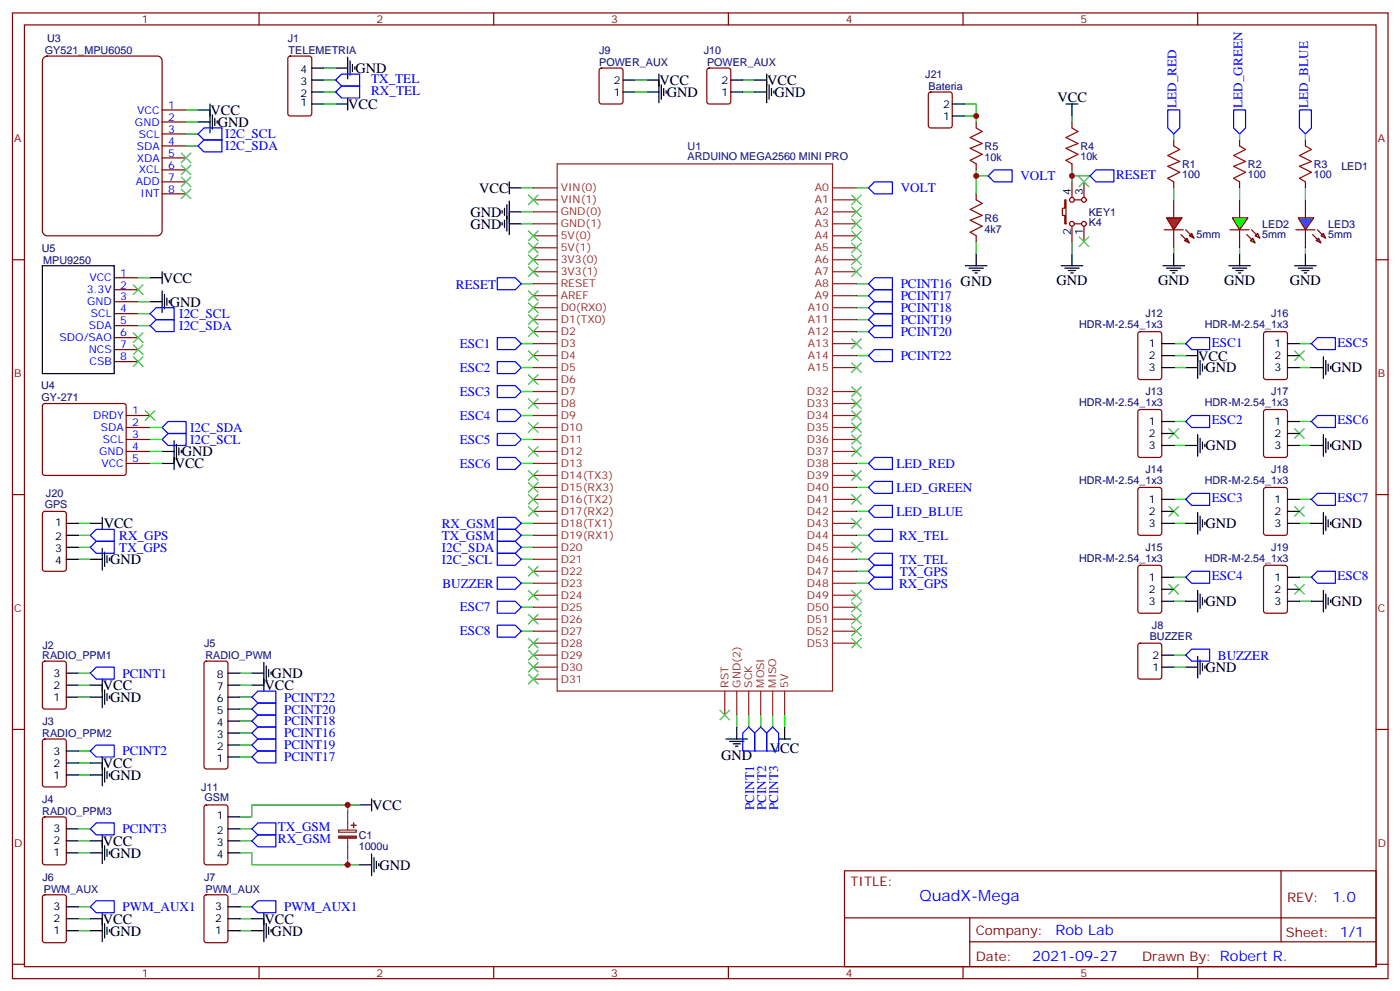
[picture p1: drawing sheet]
<svg xmlns="http://www.w3.org/2000/svg" width="413mm" height="292mm" viewBox="0 0 413 292" stroke-linecap="round" stroke-linejoin="round" font-family="sans-serif">
<g fill="none" stroke="#870000" stroke-width=".35">
<path d="M3.7 3.8h405.3v284.3h-405.3zM7.2 7.3h398.3v277.3h-398.3zM76.3 3.8v3.5M145.5 3.8v3.5M214.6 3.8v3.5M283.8 3.8v3.5M352.9 3.8v3.5M345.9 41.2v1.8M345.9 53.6v1.7M365.3 41.2v1.8M365.3 53.6v1.7M384.7 41.2v1.8"/>
<path d="M384.7 53.6v1.7M3.7 76.5h3.5M405.5 76.5h3.5M3.7 145.6h3.5M405.5 145.6h3.5M3.7 214.8h3.5M405.5 214.8h3.5M248.8 256.4h156.7v28.2h-156.7zM377.5 256.4v20.9M248.9 270.2h156.5M285.8 277.3h119.6M285.8 270.2v14.2"/>
<path d="M3.7 283.9h3.5M76.3 284.6v3.5M145.5 284.6v3.5M214.6 284.6v3.5M283.8 284.6v3.5M352.9 284.6v3.5M405.5 283.9h3.5"/>
</g>
<g fill="none" stroke="#8c2424" stroke-width=".35">
<path d="M157.1 58.8h7.1M157.1 55.3h7.1M164.2 48.3h81.1v155.2h-81.1zM245.3 58.8h7.1M245.3 55.3h7.1M157.1 65.9h7.1M157.1 69.4h7.1M157.1 62.4h7.1M157.1 76.5h7.1M157.1 73h7.1M245.3 65.9h7.1M245.3 69.4h7.1"/>
<path d="M245.3 62.4h7.1M245.3 76.5h7.1M245.3 73h7.1M157.1 94.1h7.1M157.1 90.6h7.1M157.1 97.6h7.1M157.1 80h7.1M157.1 83.5h7.1M157.1 87.1h7.1M245.3 94.1h7.1M245.3 90.6h7.1M245.3 97.6h7.1"/>
<path d="M245.3 80h7.1M245.3 83.5h7.1M245.3 87.1h7.1M157.1 111.8h7.1M157.1 104.7h7.1M157.1 101.2h7.1M157.1 108.2h7.1M157.1 118.8h7.1M157.1 115.3h7.1M245.3 104.7h7.1M245.3 101.2h7.1M245.3 108.2h7.1"/>
<path d="M245.3 118.8h7.1M245.3 115.3h7.1M157.1 122.3h7.1M157.1 125.9h7.1M157.1 132.9h7.1M157.1 129.4h7.1M157.1 136.5h7.1M157.1 140h7.1M245.3 122.3h7.1M245.3 125.9h7.1M245.3 132.9h7.1M245.3 129.4h7.1"/>
<path d="M245.3 136.5h7.1M245.3 140h7.1M157.1 154.1h7.1M157.1 157.6h7.1M157.1 147h7.1M157.1 150.6h7.1M157.1 143.5h7.1M245.3 154.1h7.1M245.3 157.6h7.1M245.3 147h7.1M245.3 150.6h7.1M245.3 143.5h7.1"/>
<path d="M157.1 175.3h7.1M157.1 168.2h7.1M157.1 164.7h7.1M157.1 161.1h7.1M157.1 171.7h7.1M157.1 178.8h7.1M245.3 175.3h7.1M245.3 168.2h7.1M245.3 164.7h7.1M245.3 161.1h7.1M245.3 171.7h7.1M245.3 178.8h7.1"/>
<path d="M157.1 185.8h7.1M157.1 182.3h7.1M157.1 189.4h7.1M157.1 196.4h7.1M157.1 192.9h7.1M157.1 200h7.1M245.3 185.8h7.1M245.3 182.3h7.1M245.3 189.4h7.1M213.6 203.5v7M217.1 203.5v7M220.6 203.5v7"/>
<path d="M224.2 203.5v7M227.7 203.5v7M231.2 203.5v7"/>
</g>
<path d="M345.9 43l1.7 1-3.5 1.8 3.5 1.8-3.5 1.4 3.5 1.7-3.5 1.8 1.8 1.1M365.3 43l1.7 1-3.5 1.8 3.5 1.8-3.5 1.4 3.5 1.7-3.5 1.8 1.8 1.1M384.7 43l1.7 1-3.5 1.8 3.5 1.8-3.5 1.4 3.5 1.7-3.5 1.8 1.8 1.1" fill="none" stroke="#a10000" stroke-width=".35"/>
<g fill="#f00" stroke="#870000" stroke-width=".35">
<path d="M343.7 64.1h4.6l-2.4 3.6z"/>
<path d="M343 67.7h5.7z"/>
</g>
<g fill="#870000" stroke="#870000" stroke-width=".35">
<path d="M349.4 67.7l1.4 1.4z"/>
<path d="M348 69.1l1.4 1.4z"/>
</g>
<g fill="#f00" stroke="#870000" stroke-width=".35">
<path d="M350.4 69.4l.8-.7 .7 1.4z"/>
<path d="M349 70.8l.7-.7 .7 1.4z"/>
</g>
<path d="M345.9 58.8v5.3M365.3 58.8v5.3M345.9 67.7v5.3M365.3 67.7v5.3" fill="none" stroke="#870000" stroke-width=".35"/>
<g fill="#0f0" stroke="#870000" stroke-width=".35">
<path d="M368.4 70.8l.7-.7 .8 1.4z"/>
<path d="M369.9 69.4l.7-.7 .7 1.4z"/>
</g>
<g fill="#870000" stroke="#870000" stroke-width=".35">
<path d="M367.4 69.1l1.4 1.4z"/>
<path d="M368.8 67.7l1.4 1.4z"/>
</g>
<path d="M362.4 67.7h5.7z" fill="#f00" stroke="#870000" stroke-width=".35"/>
<path d="M363.1 64.1h4.6l-2.4 3.6z" fill="#0f0" stroke="#870000" stroke-width=".35"/>
<path d="M345.9 55.3v3.5M365.3 55.3v3.5" fill="none" stroke="#008700" stroke-width=".35"/>
<path d="M382.6 64.1h4.5l-2.4 3.6z" fill="#09f" stroke="#870000" stroke-width=".35"/>
<path d="M381.8 67.7h5.7z" fill="#f00" stroke="#870000" stroke-width=".35"/>
<g fill="#870000" stroke="#870000" stroke-width=".35">
<path d="M388.2 67.7l1.4 1.4z"/>
<path d="M386.8 69.1l1.4 1.4z"/>
</g>
<g fill="#09f" stroke="#870000" stroke-width=".35">
<path d="M389.3 69.4l.7-.7 .7 1.4z"/>
<path d="M387.8 70.8l.7-.7 .8 1.4z"/>
</g>
<g fill="none" stroke="#870000" stroke-width=".35">
<path d="M85 16.7l.5-.2h5.7l.6 .4 .1 16.5-.5 .7h-5.9l-.6-.4-.1-16.5zM47.8 32.4h7M47.8 35.9h7M47.8 39.4h7M176.8 20.2l.4-.2h5.7l.6 .5 .1 9.4-.5 .7h-5.9l-.6-.4-.1-9.5zM208.5 20.2l.5-.2h5.6l.7 .5v9.4l-.4 .7h-5.9l-.7-.4v-9.5zM273.8 27.3l.4-.2h5.7l.6 .4 .1 9.5-.5 .6-5.9 .1-.6-.5-.1-9.4zM287.7 35.9v1.8M315.9 35.9v1.8M47.8 43h7M47.8 46.5h7M47.8 50h7"/>
<path d="M47.8 53.6h7M47.8 57.1h7M287.7 48.3v1.7M287.7 57.1v1.7M313.8 58.8h.3v7.1h-.3v-2.5h-.7v-2.1h.7zM315.9 48.3v1.7M315.9 53.6v4.5M316.6 58.8h2.1M319.4 53.6v4.5M384.7 58.8v5.3M287.7 69.4v1.8M315.9 66.6v4.6"/>
<path d="M316.6 65.9h2.1M319.4 66.6v4.6M384.7 67.7v5.3M33.7 81.8h7M33.7 85.3h7M33.7 88.8h7M33.7 92.4h7M33.7 95.9h7M33.7 99.4h7M335.5 97.9l.5-.3h5.6l.7 .5v13l-.4 .6-5.9 .1-.7-.5v-12.9zM372.6 97.9l.4-.3h5.7l.6 .5 .1 13-.5 .6-5.9 .1-.6-.5-.1-12.9zM12.7 119l.5-.2h23.3l.5 .2 .2 .5v19.8l-.3 .5-.4 .2h-23.3l-.5-.3-.2-.4v-19.8z"/>
<path d="M33.7 102.9h7M33.7 106.5h7M37.2 122.3h7M37.2 125.9h7M37.2 129.4h7M37.2 132.9h7M37.2 136.5h7M335.5 120.8l.5-.2h5.6l.7 .4v13l-.4 .6-5.9 .1-.7-.5v-12.9zM372.6 120.8l.4-.2h5.7l.6 .4 .1 13-.5 .6-5.9 .1-.6-.5-.1-12.9zM12.7 150.8l.5-.2h5.6l.7 .4v16.5l-.4 .6-5.9 .1-.7-.5v-16.4zM335.5 143.7l.5-.2h5.6l.7 .4v13l-.4 .7h-5.9l-.7-.4v-13zM372.6 143.7l.4-.2h5.7l.6 .4 .1 13-.5 .7h-5.9l-.6-.4-.1-13z"/>
<path d="M335.5 166.6l.5-.2h5.6l.7 .5v12.9l-.4 .7-5.9 .1-.7-.5v-13zM372.6 166.6l.4-.2h5.7l.6 .5 .1 12.9-.5 .7-5.9 .1-.6-.5-.1-13zM12.7 194.9l.5-.2h5.6l.7 .4v13l-.4 .6-5.9 .1-.7-.5v-12.9zM60.3 194.9l.5-.2h5.7l.5 .2 .2 .5v30.3l-.3 .5-.4 .2h-5.7l-.5-.2-.2-.5v-30.3zM335.5 189.6l.5-.2h5.6l.7 .4v9.4l-.4 .7-5.9 .1-.7-.5v-9.4zM12.7 217.8l.5-.2h5.6l.7 .4v13l-.4 .6-5.9 .1-.7-.5v-12.9zM60.3 237.2l.5-.2h5.7l.6 .4 .1 16.5-.5 .7h-5.9l-.6-.4-.1-16.5zM12.7 240.7l.5-.2h5.6l.7 .5v12.9l-.4 .7h-5.9l-.7-.4v-13zM12.7 263.7l.5-.2h5.6l.7 .4v13l-.4 .6-5.9 .1-.7-.5v-12.9zM60.3 263.7l.5-.2h5.7l.6 .4 .1 13-.5 .6-5.9 .1-.6-.5-.1-12.9z"/>
<circle cx="315.9" cy="58.8" r=".71"/>
<circle cx="319.4" cy="58.8" r=".71"/>
<circle cx="315.9" cy="65.9" r=".71"/>
<circle cx="319.4" cy="65.9" r=".71"/>
</g>
<g fill="none" stroke="#008700" stroke-width=".35">
<path d="M54.8 32.4h3.5M54.8 35.9h3.5M54.8 39.4h3.5M95.4 20h3.5M95.4 23.6h3.5M95.4 27.1h3.5M95.4 30.6h3.5M187.1 23.6h3.5M187.1 27.1h3.5M218.9 23.6h3.5M218.9 27.1h3.5M284.1 34.1h3.6v1.8"/>
<path d="M284.1 30.6h3.6v3.5M315.9 34.1v1.8M345.9 39.4v1.8M365.3 39.4v1.8M384.7 39.4v1.8M54.8 43h3.5M153.6 55.3h3.5M252.4 55.3h3.5M287.7 51.8h3.5M287.7 50v7.1M315.9 50v3.6M315.9 51.8h5.3"/>
<path d="M384.7 55.3v3.5M153.6 62.4h3.5M153.6 65.9h3.5M287.7 71.2v3.5M315.9 71.2v3.5M345.9 73v1.7M365.3 73v1.7M384.7 73v1.7M40.7 81.8h3.5M40.7 88.8h3.5M40.7 92.4h3.5M40.7 95.9h3.5"/>
<path d="M153.6 83.5h3.5M252.4 83.5h3.5M252.4 90.6h3.5M252.4 97.6h3.5M252.4 87.1h3.5M252.4 94.1h3.5M153.6 108.2h3.5M153.6 101.2h3.5M153.6 115.3h3.5M252.4 104.7h3.5M345.9 108.2h3.5M345.9 101.2h3.5"/>
<path d="M345.9 104.7h3.5M382.9 108.2h3.5M382.9 101.2h3.5M44.2 136.5h3.6M44.2 132.9h3.6M44.2 125.9h3.6M44.2 129.4h3.6M153.6 136.5h3.5M153.6 129.4h3.5M153.6 122.3h3.5M252.4 136.5h3.5M345.9 124.1h3.5"/>
<path d="M345.9 131.2h3.5M382.9 124.1h3.5M382.9 131.2h3.5M23.1 154.1h3.5M23.1 157.6h3.5M153.6 154.1h3.5M153.6 157.6h3.5M252.4 157.6h3.5M252.4 143.5h3.5M252.4 150.6h3.5M345.9 154.1h3.5M345.9 147h3.5"/>
<path d="M382.9 154.1h3.5M382.9 147h3.5M23.1 161.1h3.5M23.1 164.7h3.5M153.6 161.1h3.5M153.6 164.7h3.5M153.6 171.7h3.5M153.6 178.8h3.5M252.4 164.7h3.5M252.4 171.7h3.5M252.4 168.2h3.5M345.9 177h3.5"/>
<path d="M345.9 170h3.5M382.9 177h3.5M382.9 170h3.5M23.1 198.2h3.5M70.7 198.2h3.5M153.6 185.8h3.5M345.9 196.4h3.5M345.9 192.9h3.5M23.1 201.7h3.5M23.1 205.2h3.5M70.7 201.7h3.5M70.7 205.2h3.5"/>
<path d="M70.7 215.8h3.5M70.7 219.4h3.5M70.7 212.3h3.5M70.7 208.8h3.5M217.1 210.5v3.6M220.6 210.5v3.6M224.2 210.5v3.6M227.7 210.5v3.6M231.2 210.5v3.6M23.1 221.1h3.5M23.1 228.2h3.5M23.1 224.6h3.5"/>
<path d="M70.7 222.9h3.5M102.4 237v1.8M106 237h-31.8v3.5h-3.5M23.1 247.6h3.5M23.1 251.1h3.5M23.1 244.1h3.5M70.7 251.1h3.5v3.5h31.8M70.7 247.6h3.5M70.7 244.1h3.5M102.4 252.9v1.7M23.1 270.5h3.5M23.1 274h3.5"/>
<path d="M23.1 267h3.5M70.7 270.5h3.5M70.7 274h3.5M70.7 267h3.5"/>
</g>
<g fill="none" stroke="#000" stroke-width=".35">
<path d="M102.4 16.9v6.3M103.2 17.9v4.3M103.9 19v2.1M104.6 19.7v.7M58.3 32.4h3.6M58.3 35.9h3.6M61.9 30.6v8.5M62.6 33.8v4.2M63.3 34.9v2.1M64 35.6v.7M91.9 30.6h3.5M91.9 27.1h3.5"/>
<path d="M91.9 23.6h3.5M91.9 20h3.5M98.9 30.6h3.5M98.9 20h3.5M102.4 28.9v3.5M183.6 27.1h3.5M183.6 23.6h3.5M190.6 27.1h3.6M190.6 23.6h3.6M194.2 21.8v8.5M194.9 25v4.2M195.6 26v2.2"/>
<path d="M196.3 26.7v.7M215.3 27.1h3.6M215.3 23.6h3.6M222.4 27.1h3.5M222.4 23.6h3.5M225.9 21.8v8.5M226.6 25v4.2M227.3 26v2.2M228 26.7v.7M280.6 30.6h3.5M280.6 34.1h3.5M314.1 30.6h3.5"/>
<path d="M315.9 30.6v3.5M150.1 53.6v3.5M150.1 59.2v9.9M150.1 55.3h3.5M12.5 78.2h21.2v31.8h-21.2zM148 62v.7M148 65.5v.8M148.7 61.3v2.1M148.7 64.8v2.2M149.4 60.3v7.7M150.1 65.9h3.5M150.1 62.4h3.5"/>
<path d="M284.5 78.2h6.3M285.5 79h4.3M286.6 79.7h2.1M287.7 74.7v3.5M312.7 78.2h6.4M313.8 79h4.2M314.8 79.7h2.1M315.9 74.7v3.5M342.7 78.2h6.3M343.7 79h4.3M344.8 79.7h2.1M345.9 74.7v3.5"/>
<path d="M362.1 78.2h6.3M363.1 79h4.3M364.2 79.7h2.1M365.3 74.7v3.5M381.5 78.2h6.3M382.6 79h4.2M383.6 79.7h2.1M384.7 74.7v3.5M44.2 81.8h3.6M44.2 88.8h3.6M47.8 80v3.5M47.8 85.7v6.3"/>
<path d="M48.5 86.7v4.2M49.2 87.8v2.1M49.9 88.5v.7M287.3 80.4h.7M315.5 80.4h.7M345.5 80.4h.7M364.9 80.4h.7M384.3 80.4h.7M342.3 108.2h3.6M342.3 104.7h3.6M342.3 101.2h3.6M349.4 108.2h3.5"/>
<path d="M349.4 104.7h3.5M352.9 102.9v8.5M353.6 106.1v4.2M354.3 107.2v2.1M355 107.9v.7M379.4 108.2h3.5M379.4 104.7h3.5M379.4 101.2h3.5M386.4 108.2h3.6M390 105.1v6.3M390.7 106.1v4.2M391.4 107.2v2.1"/>
<path d="M392.1 107.9v.7M47.8 136.5h3.5M47.8 132.9h3.5M51.3 129.8v8.4M52 130.8v4.2M52.7 131.9v2.1M53.4 132.6v.7M342.3 131.2h3.6M342.3 124.1h3.6M342.3 127.6h3.6M349.4 131.2h3.5M352.9 128v6.3"/>
<path d="M353.6 129v4.3M354.3 130.1v2.1M355 130.8v.7M379.4 131.2h3.5M379.4 124.1h3.5M379.4 127.6h3.5M386.4 131.2h3.6M390 128v6.3M390.7 129v4.3M391.4 130.1v2.1M392.1 130.8v.7M19.5 154.1h3.6"/>
<path d="M19.5 157.6h3.6M26.6 154.1h3.5M30.1 152.3v3.6M342.3 154.1h3.6M342.3 147h3.6M342.3 150.6h3.6M349.4 154.1h3.5M352.9 150.9v6.4M353.6 152v4.2M354.3 153v2.2M355 153.7v.7M379.4 154.1h3.5"/>
<path d="M379.4 147h3.5M379.4 150.6h3.5M386.4 154.1h3.6M390 150.9v6.4M390.7 152v4.2M391.4 153v2.2M392.1 153.7v.7M19.5 161.1h3.6M19.5 164.7h3.6M26.6 164.7h3.5M30.1 161.5v6.4M30.8 162.6v4.2"/>
<path d="M31.5 163.6v2.1M32.2 164.3v.7M342.3 177h3.6M342.3 170h3.6M342.3 173.5h3.6M349.4 177h3.5M352.9 173.8v6.4M353.6 174.9v4.2M354.3 176v2.1M355 176.7v.7M379.4 177h3.5M379.4 170h3.5"/>
<path d="M379.4 173.5h3.5M386.4 177h3.6M390 173.8v6.4M390.7 174.9v4.2M391.4 176v2.1M392.1 176.7v.7M19.5 198.2h3.6M30.1 200v8.4M67.2 198.2h3.5M74.2 198.2h3.6M77.8 195v8.5M78.5 196.1v4.2"/>
<path d="M79.2 197.1v2.1M79.9 197.8v.7M342.3 196.4h3.6M342.3 192.9h3.6M349.4 196.4h3.5M352.9 193.3v6.3M353.6 194.3v4.2M354.3 195.4v2.1M355 196.1v.7M19.5 205.2h3.6M19.5 201.7h3.6M26.6 205.2h3.5"/>
<path d="M26.6 201.7h3.5M30.8 203.1v4.3M31.5 204.2v2.1M32.2 204.9v.7M67.2 205.2h3.5M67.2 201.7h3.5M67.2 219.4h3.5M67.2 215.8h3.5M67.2 212.3h3.5M67.2 208.8h3.5M74.2 201.7h3.6M213.9 217.6h6.4"/>
<path d="M215 218.3h4.2M216 219h2.2M216.7 219.7h.8M217.1 214.1v3.5M229.4 217.6h3.6M231.2 214.1v3.5M19.5 228.2h3.6M19.5 224.6h3.6M19.5 221.1h3.6M26.6 228.2h3.5M26.6 224.6h3.5M30.1 222.9v8.5"/>
<path d="M30.8 226.1v4.2M31.5 227.1v2.1M32.2 227.8v.7M67.2 222.9h3.5M106 237h3.5M109.5 235.2v3.6M19.5 244.1h3.6M19.5 251.1h3.6M19.5 247.6h3.6M26.6 251.1h3.5M26.6 247.6h3.5M30.1 245.8v8.5"/>
<path d="M30.8 249v4.2M31.5 250v2.2M32.2 250.8v.7M67.2 244.1h3.5M67.2 251.1h3.5M67.2 247.6h3.5M67.2 240.5h3.5M106 254.6h3.5M109.5 251.5v6.3M110.2 252.5v4.3M110.9 253.6v2.1M111.6 254.3v.7"/>
<path d="M19.5 267h3.6M19.5 274h3.6M19.5 270.5h3.6M26.6 274h3.5M26.6 270.5h3.5M30.1 268.7v8.5M30.8 271.9v4.3M31.5 273v2.1M32.2 273.7v.7M67.2 267h3.5M67.2 274h3.5M67.2 270.5h3.5"/>
<path d="M74.2 274h3.6M74.2 270.5h3.6M77.8 268.7v8.5M78.5 271.9v4.3M79.2 273v2.1M79.9 273.7v.7"/>
</g>
<g fill="none" stroke="#00f" stroke-width=".35">
<path d="M58.3 39.4l1.8-1.7h5.3v3.5h-5.3zM98.9 23.6l1.8-1.8h5.3v3.5h-5.3zM98.9 27.1l1.8-1.8h5.3v3.6h-5.3zM344.1 32.4h3.5v5.3l-1.7 1.7-1.8-1.7zM363.5 32.4h3.5v5.3l-1.7 1.7-1.8-1.7zM382.9 32.4h3.5v5.3l-1.7 1.7-1.8-1.7zM60.1 41.2h5.3v3.5h-5.3l-1.8-1.7zM257.7 53.6h5.3v3.5h-5.3l-1.8-1.8zM291.2 51.8l1.7-1.8h5.3v3.6h-5.3zM321.2 51.8l1.7-1.8h5.3v3.6h-5.3zM46 90.6h5.3v3.5h-5.3l-1.8-1.7zM46 94.1h5.3v3.5h-5.3l-1.8-1.7z"/>
<path d="M146.5 81.8h5.3l1.8 1.7-1.8 1.8h-5.3zM146.5 99.4h5.3l1.8 1.8-1.8 1.7h-5.3zM255.9 83.5l1.8-1.7h5.3v3.5h-5.3zM255.9 90.6l1.8-1.8h5.3v3.6h-5.3zM255.9 97.6l1.8-1.7h5.3v3.5h-5.3zM257.7 85.3h5.3v3.5h-5.3l-1.8-1.7zM257.7 92.4h5.3v3.5h-5.3l-1.8-1.8zM146.5 106.5h5.3l1.8 1.7-1.8 1.8h-5.3zM146.5 113.5h5.3l1.8 1.8-1.8 1.8h-5.3zM255.9 104.7l1.8-1.8h5.3v3.6h-5.3zM349.4 101.2l1.8-1.8h5.2v3.5h-5.2zM386.4 101.2l1.8-1.8h5.3v3.5h-5.3z"/>
<path d="M47.8 129.4l1.7-1.8h5.3v3.6h-5.3zM49.5 124.1h5.3v3.5h-5.3l-1.7-1.7zM146.5 120.6h5.3l1.8 1.7-1.8 1.8h-5.3zM146.5 127.6h5.3l1.8 1.8-1.8 1.8h-5.3zM146.5 134.7h5.3l1.8 1.8-1.8 1.7h-5.3zM255.9 136.5l1.8-1.8h5.3v3.5h-5.3zM349.4 124.1l1.8-1.8h5.2v3.6h-5.2zM386.4 124.1l1.8-1.8h5.3v3.6h-5.3zM26.6 157.6l1.8-1.7h5.3v3.5h-5.3zM146.5 159.4h5.3l1.8 1.7-1.8 1.8h-5.3zM146.5 152.3h5.3l1.8 1.8-1.8 1.8h-5.3zM146.5 155.9h5.3l1.8 1.7-1.8 1.8h-5.3z"/>
<path d="M257.7 155.9h5.3v3.5h-5.3l-1.8-1.8zM257.7 141.7h5.3v3.6h-5.3l-1.8-1.8zM257.7 148.8h5.3v3.5h-5.3l-1.8-1.7zM349.4 147l1.8-1.7h5.2v3.5h-5.2zM386.4 147l1.8-1.7h5.3v3.5h-5.3zM26.6 161.1l1.8-1.7h5.3v3.5h-5.3zM146.5 162.9h5.3l1.8 1.8-1.8 1.7h-5.3zM146.5 177h5.3l1.8 1.8-1.8 1.8h-5.3zM146.5 170h5.3l1.8 1.7-1.8 1.8h-5.3zM257.7 166.4h5.3v3.6h-5.3l-1.8-1.8zM257.7 170h5.3v3.5h-5.3l-1.8-1.8zM257.7 162.9h5.3v3.5h-5.3l-1.8-1.7z"/>
<path d="M349.4 170l1.8-1.8h5.2v3.5h-5.2zM388.2 168.2h5.3v3.5h-5.3l-1.8-1.7zM28.4 196.4h5.3v3.6h-5.3l-1.8-1.8zM146.5 184.1h5.3l1.8 1.7-1.8 1.8h-5.3zM349.4 192.9l1.8-1.8h5.2v3.6h-5.2zM74.2 205.2l1.8-1.7h5.3v3.5h-5.3zM74.2 208.8l1.8-1.8h5.3v3.5h-5.3zM76 210.5h5.3v3.6h-5.3l-1.8-1.8zM76 214.1h5.3v3.5h-5.3l-1.8-1.8zM76 217.6h5.3v3.5h-5.3l-1.8-1.7zM220.6 214.1l1.8 1.7v5.3h-3.5v-5.3zM224.2 214.1l1.7 1.7v5.3h-3.5v-5.3z"/>
<path d="M227.7 214.1l1.7 1.7v5.3h-3.5v-5.3zM26.6 221.1l1.8-1.7h5.3v3.5h-5.3zM74.2 222.9l1.8-1.8h5.3v3.5h-5.3zM26.6 244.1l1.8-1.8h5.3v3.5h-5.3zM74.2 244.1l1.8-1.8h5.3v3.5h-5.3zM76 245.8h5.3v3.5h-5.3l-1.8-1.7zM28.4 265.2h5.3v3.5h-5.3l-1.8-1.7zM76 265.2h5.3v3.5h-5.3l-1.8-1.7z"/>
</g>
<path d="M287.7 37.7l1.7 1-3.5 1.8 3.5 1.8-3.5 1.4 3.5 1.7-3.5 1.8 1.8 1.1M315.9 37.7l1.7 1-3.5 1.8 3.5 1.8-3.5 1.4 3.5 1.7-3.5 1.8 1.8 1.1M287.7 58.8l1.7 1.1-3.5 1.8 3.5 1.7-3.5 1.4 3.5 1.8-3.5 1.8 1.8 1" fill="none" stroke="#a10000" stroke-width=".35"/>
<g fill="none" stroke="#3c3" stroke-width=".35">
<path d="M53.4 45.1l2.8 2.8M53.4 48.6l2.8 2.8M53.4 52.1l2.8 2.9M53.4 55.7l2.8 2.8M56.2 45.1l-2.8 2.8M56.2 48.6l-2.8 2.8M56.2 52.1l-2.8 2.9M56.2 55.7l-2.8 2.8M155.7 57.4l2.8 2.9M158.5 57.4l-2.8 2.9M251 57.4l2.8 2.9M253.8 57.4l-2.8 2.9"/>
<path d="M318 52.1l2.8 2.9M320.8 52.1l-2.8 2.9M155.7 78.6l2.8 2.8M155.7 75.1l2.8 2.8M155.7 71.5l2.8 2.9M155.7 68l2.8 2.8M158.5 78.6l-2.8 2.8M158.5 75.1l-2.8 2.8M158.5 71.5l-2.8 2.9M158.5 68l-2.8 2.8M251 64.5l2.8 2.8M251 71.5l2.8 2.9"/>
<path d="M251 78.6l2.8 2.8M251 68l2.8 2.8M251 61l2.8 2.8M251 75.1l2.8 2.8M253.8 64.5l-2.8 2.8M253.8 71.5l-2.8 2.9M253.8 78.6l-2.8 2.8M253.8 68l-2.8 2.8M253.8 61l-2.8 2.8M253.8 75.1l-2.8 2.8M318 69.8l2.8 2.8M320.8 69.8l-2.8 2.8"/>
<path d="M39.3 83.9l2.8 2.8M39.3 98l2.8 2.8M42.1 83.9l-2.8 2.8M42.1 98l-2.8 2.8M155.7 89.2l2.8 2.8M155.7 92.7l2.8 2.8M155.7 96.2l2.8 2.9M155.7 85.7l2.8 2.8M158.5 89.2l-2.8 2.8M158.5 92.7l-2.8 2.8M158.5 96.2l-2.8 2.9M158.5 85.7l-2.8 2.8"/>
<path d="M251 99.8l2.8 2.8M253.8 99.8l-2.8 2.8M39.3 101.5l2.8 2.9M39.3 105.1l2.8 2.8M42.1 101.5l-2.8 2.9M42.1 105.1l-2.8 2.8M155.7 103.3l2.8 2.8M155.7 110.3l2.8 2.9M155.7 117.4l2.8 2.8M158.5 103.3l-2.8 2.8M158.5 110.3l-2.8 2.9M158.5 117.4l-2.8 2.8"/>
<path d="M251 117.4l2.8 2.8M251 113.9l2.8 2.8M251 106.8l2.8 2.8M253.8 117.4l-2.8 2.8M253.8 113.9l-2.8 2.8M253.8 106.8l-2.8 2.8M381.5 103.3l2.8 2.8M384.3 103.3l-2.8 2.8M42.8 120.9l2.8 2.9M45.6 120.9l-2.8 2.9M155.7 124.5l2.8 2.8M155.7 131.5l2.8 2.8"/>
<path d="M155.7 138.6l2.8 2.8M158.5 124.5l-2.8 2.8M158.5 131.5l-2.8 2.8M158.5 138.6l-2.8 2.8M251 138.6l2.8 2.8M251 131.5l2.8 2.8M251 128l2.8 2.8M251 124.5l2.8 2.8M251 120.9l2.8 2.9M253.8 138.6l-2.8 2.8M253.8 131.5l-2.8 2.8M253.8 128l-2.8 2.8"/>
<path d="M253.8 124.5l-2.8 2.8M253.8 120.9l-2.8 2.9M344.5 126.2l2.8 2.8M347.3 126.2l-2.8 2.8M381.5 126.2l2.8 2.8M384.3 126.2l-2.8 2.8M155.7 142.1l2.8 2.8M155.7 145.6l2.8 2.8M155.7 149.2l2.8 2.8M158.5 142.1l-2.8 2.8M158.5 145.6l-2.8 2.8M158.5 149.2l-2.8 2.8"/>
<path d="M251 159.7l2.8 2.9M251 152.7l2.8 2.8M251 145.6l2.8 2.8M253.8 159.7l-2.8 2.9M253.8 152.7l-2.8 2.8M253.8 145.6l-2.8 2.8M344.5 149.2l2.8 2.8M347.3 149.2l-2.8 2.8M381.5 149.2l2.8 2.8M384.3 149.2l-2.8 2.8M155.7 166.8l2.8 2.8M155.7 173.8l2.8 2.9"/>
<path d="M158.5 166.8l-2.8 2.8M158.5 173.8l-2.8 2.9M251 173.8l2.8 2.9M251 177.4l2.8 2.8M253.8 173.8l-2.8 2.9M253.8 177.4l-2.8 2.8M344.5 172.1l2.8 2.8M347.3 172.1l-2.8 2.8M381.5 172.1l2.8 2.8M384.3 172.1l-2.8 2.8M155.7 188l2.8 2.8M155.7 195l2.8 2.8"/>
<path d="M155.7 191.5l2.8 2.8M155.7 198.5l2.8 2.9M155.7 180.9l2.8 2.8M158.5 188l-2.8 2.8M158.5 195l-2.8 2.8M158.5 191.5l-2.8 2.8M158.5 198.5l-2.8 2.9M158.5 180.9l-2.8 2.8M251 188l2.8 2.8M251 184.4l2.8 2.9M251 180.9l2.8 2.8M253.8 188l-2.8 2.8"/>
<path d="M253.8 184.4l-2.8 2.9M253.8 180.9l-2.8 2.8M212.2 209.1l2.8 2.8M215 209.1l-2.8 2.8"/>
</g>
<path d="M12.8 17.1l1.1-.6h32.5a1.41 1.41 0 0 1 1.4 1.4v50.1a1.51 1.51 0 0 1-1.4 1.4h-32.5a1.51 1.51 0 0 1-1.4-1.4v-50.1z" fill="none" stroke="#800000" stroke-width=".35"/>
<path d="M102.4 238.8v5.6M99.8 244.4h5.2v.6h-5.2zM102.4 246.9v6" fill="none" stroke="#8c2424" stroke-width=".35"/>
<g fill="#8c2424" stroke="#8c2424" stroke-width=".35">
<path d="M99.8 246.2h5.2v.6h-5.2z"/>
<path d="M103.5 243h1.4z"/>
<path d="M104.2 242.3v1.4z"/>
</g>
<g fill="#c00">
<circle cx="315.9" cy="51.8" r=".88"/>
<circle cx="287.7" cy="51.8" r=".88"/>
<circle cx="287.7" cy="34.1" r=".88"/>
<circle cx="102.4" cy="237" r=".88"/>
<circle cx="102.4" cy="254.6" r=".88"/>
</g>
<text font-size="4.6" fill="#00f" x="270.9" y="265.4">QuadX-Mega</text>
<g font-size="4.2">
<text x="104.7" y="21.5">GND</text>
<text x="194.3" y="25">VCC</text>
<text x="196.5" y="28.5">GND</text>
<text x="226.1" y="25">VCC</text>
<text x="228.2" y="28.5">GND</text>
<text x="311.6" y="29.9">VCC</text>
<text x="62.1" y="33.8">VCC</text>
<text x="102.6" y="32.1">VCC</text>
<text x="64.2" y="37.4">GND</text>
<text x="141.2" y="56.8">VCC</text>
<text x="138.6" y="63.8">GND</text>
<text x="138.6" y="67.3">GND</text>
<text x="47.9" y="83.2">VCC</text>
<text x="311.3" y="83.9">GND</text>
<text x="341.3" y="83.9">GND</text>
<text x="360.7" y="83.9">GND</text>
<text x="380.1" y="83.9">GND</text>
<text x="50.1" y="90.3">GND</text>
<text x="353.1" y="106.1">VCC</text>
<text x="355.2" y="109.7">GND</text>
<text x="392.3" y="109.7">GND</text>
<text x="51.5" y="137.9">VCC</text>
<text x="53.6" y="134.4">GND</text>
<text x="355.2" y="132.6">GND</text>
<text x="392.3" y="132.6">GND</text>
<text x="30.6" y="155.5">VCC</text>
<text x="355.2" y="155.5">GND</text>
<text x="392.3" y="155.5">GND</text>
<text x="32.4" y="166.1">GND</text>
<text x="355.2" y="178.5">GND</text>
<text x="392.3" y="178.5">GND</text>
<text x="355.2" y="197.9">GND</text>
<text x="30.3" y="203.2">VCC</text>
<text x="77.9" y="203.2">VCC</text>
<text x="80" y="199.6">GND</text>
<text x="32.4" y="206.7">GND</text>
<text x="226.9" y="221.6">VCC</text>
<text x="30.3" y="226.1">VCC</text>
<text x="212.5" y="223.7">GND</text>
<text x="32.4" y="229.6">GND</text>
<text x="109.7" y="238.4">VCC</text>
<text x="30.3" y="249">VCC</text>
<text x="32.4" y="252.5">GND</text>
<text x="111.8" y="256.1">GND</text>
<text x="30.3" y="271.9">VCC</text>
<text x="32.4" y="275.5">GND</text>
<text x="77.9" y="271.9">VCC</text>
<text x="80" y="275.5">GND</text>
</g>
<g font-size="4.2" fill="#00f">
<text x="392.6" y="265.7">1.0</text>
<text x="311" y="275.2">Rob Lab</text>
<text x="304.1" y="283">2021-09-27</text>
</g>
<g font-size="3.9" fill="#00f">
<text x="109.4" y="24.5">TX_TEL</text>
<text x="109.4" y="28">RX_TEL</text>
<text x="346.7" y="31.7" transform="rotate(-90 346.7 31.7)">LED_RED</text>
<text x="366.1" y="31.7" transform="rotate(-90 366.1 31.7)">LED_GREEN</text>
<text x="385.5" y="31.7" transform="rotate(-90 385.5 31.7)">LED_BLUE</text>
<text x="66.4" y="40.7">I2C_SCL</text>
<text x="66.4" y="44.3">I2C_SDA</text>
<text x="300.7" y="53.1">VOLT</text>
<text x="328.9" y="52.6">RESET</text>
<text x="265.4" y="56.6">VOLT</text>
<text x="134.4" y="85.2">RESET</text>
<text x="265.4" y="84.8">PCINT16 GND</text>
<text x="265.4" y="88.4">PCINT17</text>
<text x="52.8" y="93.6">I2C_SCL</text>
<text x="265.4" y="91.9">PCINT18</text>
<text x="265.4" y="95.4">PCINT19</text>
<text x="52.8" y="97.1">I2C_SDA</text>
<text x="265.4" y="99">PCINT20</text>
<text x="135.5" y="102.4">ESC1</text>
<text x="265.4" y="106">PCINT22</text>
<text x="357.1" y="102">ESC1</text>
<text x="394.1" y="102">ESC5</text>
<text x="135.5" y="109.5">ESC2</text>
<text x="135.5" y="116.5">ESC3</text>
<text x="135.5" y="123.6">ESC4</text>
<text x="357.1" y="125">ESC2</text>
<text x="394.1" y="125">ESC6</text>
<text x="56" y="130.7">I2C_SCL</text>
<text x="56" y="127.1">I2C_SDA</text>
<text x="135.5" y="130.6">ESC5</text>
<text x="135.5" y="137.7">ESC6</text>
<text x="264.1" y="137.7">LED_RED</text>
<text x="264.1" y="144.8">LED_GREEN</text>
<text x="357.1" y="147.9">ESC3</text>
<text x="394.1" y="147.9">ESC7</text>
<text x="130.2" y="155.4">RX_GSM</text>
<text x="264.1" y="151.8">LED_BLUE</text>
<text x="35.2" y="158.9">RX_GPS</text>
<text x="130.2" y="158.9">TX_GSM</text>
<text x="264.9" y="158.9">RX_TEL</text>
<text x="35.2" y="162.4">TX_GPS</text>
<text x="130.2" y="162.5">I2C_SDA</text>
<text x="130.2" y="166">I2C_SCL</text>
<text x="265.1" y="166">TX_TEL</text>
<text x="130.4" y="173">BUZZER</text>
<text x="265" y="173">RX_GPS</text>
<text x="265.2" y="169.5">TX_GPS</text>
<text x="357.1" y="170.8">ESC4</text>
<text x="394.1" y="170.8">ESC8</text>
<text x="135.5" y="180">ESC7</text>
<text x="135.5" y="187.1">ESC8</text>
<text x="358.9" y="194.2">BUZZER</text>
<text x="36.1" y="199.5">PCINT1</text>
<text x="83.7" y="206.6">PCINT22</text>
<text x="83.7" y="213.6">PCINT18</text>
<text x="83.7" y="210.1">PCINT20</text>
<text x="83.7" y="217.1">PCINT16</text>
<text x="83.7" y="220.7">PCINT19</text>
<text x="36.1" y="222.4">PCINT2</text>
<text x="83.7" y="224.2">PCINT17</text>
<text x="222.3" y="238.5" transform="rotate(-90 222.3 238.5)">PCINT1</text>
<text x="225.8" y="238.5" transform="rotate(-90 225.8 238.5)">PCINT2</text>
<text x="229.3" y="238.5" transform="rotate(-90 229.3 238.5)">PCINT3</text>
<text x="36.1" y="245.4">PCINT3</text>
<text x="81.9" y="244.8">TX_GSM</text>
<text x="81.9" y="248.3">RX_GSM</text>
<text x="36.1" y="268.3">PWM_AUX1</text>
<text x="83.7" y="268.3">PWM_AUX1</text>
</g>
<g font-size="3.9" fill="#800">
<text x="250.6" y="261">TITLE:</text>
<text x="379.2" y="265.7">REV:</text>
<text x="287.5" y="275.2">Company:</text>
<text x="378.9" y="275.8">Sheet: 1/1</text>
<text x="287.5" y="282.9">Date:</text>
<text x="336.6" y="282.9">Drawn By: Robert R.</text>
</g>
<g font-size="3.2" fill="#800">
<text x="41.8" y="6.8">1</text>
<text x="110.9" y="6.8">2</text>
<text x="180.1" y="6.8">3</text>
<text x="249.2" y="6.8">4</text>
<text x="318.3" y="6.8">5</text>
<text x="4.2" y="41.9">A</text>
<text x="406" y="41.9">A</text>
<text x="4.2" y="111.1">B</text>
<text x="406" y="111.1">B</text>
<text x="4.2" y="180.2">C</text>
<text x="406" y="180.2">C</text>
<text x="4.2" y="249.3">D</text>
<text x="406" y="249.3">D</text>
<text x="41.8" y="287.6">1</text>
<text x="110.9" y="287.6">2</text>
<text x="180.1" y="287.6">3</text>
<text x="249.2" y="287.6">4</text>
<text x="318.3" y="287.6">5</text>
</g>
<g font-size="3.2" fill="#000080">
<text x="13.2" y="15.9">GY521_MPU6050</text>
<text x="13.9" y="12.4">U3</text>
<text x="84.8" y="12.4">J1</text>
<text x="85" y="15.9">TELEMETRIA</text>
<text x="176.6" y="15.9">J9</text>
<text x="207.4" y="15.9">J10</text>
<text x="176.6" y="19.4">POWER_AUX</text>
<text x="208.3" y="19.4">POWER_AUX</text>
<text x="272.7" y="23">J21</text>
<text x="273.6" y="26.5">Bateria</text>
<text x="202.6" y="47.2">ARDUINO MEGA2560 MINI PRO</text>
<text x="202.6" y="44.3">U1</text>
<text x="290.1" y="47.3">10k</text>
<text x="290.1" y="44.1">R5</text>
<text x="318.3" y="47.2">10k</text>
<text x="318.3" y="44">R4</text>
<text x="348.3" y="52.4">100</text>
<text x="348.3" y="49.4">R1</text>
<text x="367.7" y="52.4">100</text>
<text x="367.7" y="49.4">R2</text>
<text x="387.1" y="52.4">100</text>
<text x="387.1" y="49.4">R3</text>
<text x="395.3" y="50">LED1</text>
<text x="290.1" y="65.3">R6</text>
<text x="320.8" y="63.5">KEY1</text>
<text x="290.1" y="68.5">4k7</text>
<text x="320.8" y="66.7">K4</text>
<text x="352.6" y="70.2">5mm</text>
<text x="372" y="70.2">5mm</text>
<text x="372" y="67.1">LED2</text>
<text x="391.4" y="70.2">5mm</text>
<text x="391.4" y="67">LED3</text>
<text x="12.3" y="74.1">U5</text>
<text x="12.7" y="77.6">MPU9250</text>
<text x="337.5" y="93.4">J12</text>
<text x="374.6" y="93.4">J16</text>
<text x="318" y="96.6">HDR-M-2.54_1x3</text>
<text x="355" y="96.6">HDR-M-2.54_1x3</text>
<text x="12.1" y="114.6">U4</text>
<text x="12.3" y="118.2">GY-271</text>
<text x="318" y="119.5">HDR-M-2.54_1x3</text>
<text x="337.5" y="116.3">J13</text>
<text x="355" y="119.5">HDR-M-2.54_1x3</text>
<text x="374.6" y="116.3">J17</text>
<text x="318" y="142.5">HDR-M-2.54_1x3</text>
<text x="337.5" y="139.2">J14</text>
<text x="355" y="142.5">HDR-M-2.54_1x3</text>
<text x="374.6" y="139.2">J18</text>
<text x="13.2" y="149.5">GPS</text>
<text x="13.6" y="146.4">J20</text>
<text x="318" y="165.4">HDR-M-2.54_1x3</text>
<text x="337.5" y="162.2">J15</text>
<text x="355" y="165.4">HDR-M-2.54_1x3</text>
<text x="374.6" y="162.2">J19</text>
<text x="339.4" y="185.2">J8</text>
<text x="12.5" y="191.1">J2</text>
<text x="60.1" y="190.5">J5</text>
<text x="338.8" y="188.3">BUZZER</text>
<text x="12.5" y="194">RADIO_PPM1</text>
<text x="60.5" y="194">RADIO_PWM</text>
<text x="12.5" y="213.4">J3</text>
<text x="12.5" y="217">RADIO_PPM2</text>
<text x="59.3" y="232.8">J11</text>
<text x="12.4" y="236.4">J4</text>
<text x="12.5" y="239.9">RADIO_PPM3</text>
<text x="60.3" y="235.9">GSM</text>
<text x="105.7" y="250.2">1000u</text>
<text x="105.7" y="246.9">C1</text>
<text x="12.5" y="259.3">J6</text>
<text x="13" y="262.8">PWM_AUX</text>
<text x="60.1" y="259.3">J7</text>
<text x="60.6" y="262.8">PWM_AUX</text>
</g>
<g font-size="3.2">
<text x="88.5" y="21.4">4</text>
<text x="88.5" y="28.5">2</text>
<text x="88.5" y="25">3</text>
<text x="180.9" y="28.2">1</text>
<text x="180.9" y="24.6">2</text>
<text x="212.6" y="28.2">1</text>
<text x="212.6" y="24.6">2</text>
<text x="88.5" y="31.3">1</text>
<text x="277.9" y="35.2">1</text>
<text x="277.9" y="31.7">2</text>
<text x="315.5" y="57.4" transform="rotate(-90 315.5 57.4)">4</text>
<text x="319.1" y="57.4" transform="rotate(-90 319.1 57.4)">3</text>
<text x="315.5" y="69.3" transform="rotate(-90 315.5 69.3)">2</text>
<text x="319.1" y="69.3" transform="rotate(-90 319.1 69.3)">1</text>
<text x="338.6" y="102.2">1</text>
<text x="338.6" y="105.8">2</text>
<text x="375.6" y="102.2">1</text>
<text x="375.6" y="105.8">2</text>
<text x="338.6" y="109.3">3</text>
<text x="375.6" y="109.3">3</text>
<text x="338.6" y="125.2">1</text>
<text x="375.6" y="125.2">1</text>
<text x="338.6" y="128.7">2</text>
<text x="375.6" y="128.7">2</text>
<text x="338.6" y="132.2">3</text>
<text x="375.6" y="132.2">3</text>
<text x="338.6" y="148.1">1</text>
<text x="375.6" y="148.1">1</text>
<text x="16.2" y="154.8">1</text>
<text x="338.6" y="155.2">3</text>
<text x="338.6" y="151.6">2</text>
<text x="375.6" y="155.2">3</text>
<text x="375.6" y="151.6">2</text>
<text x="16.2" y="159">2</text>
<text x="16.2" y="162.6">3</text>
<text x="16.2" y="166.1">4</text>
<text x="338.6" y="171">1</text>
<text x="375.6" y="171">1</text>
<text x="338.6" y="178.1">3</text>
<text x="338.6" y="174.6">2</text>
<text x="375.6" y="178.1">3</text>
<text x="375.6" y="174.6">2</text>
<text x="339.6" y="197.5">1</text>
<text x="339.6" y="194">2</text>
<text x="15.8" y="199.2">3</text>
<text x="15.8" y="202.8">2</text>
<text x="63.8" y="203.1">7</text>
<text x="63.8" y="199.6">8</text>
<text x="15.8" y="206.3">1</text>
<text x="63.8" y="206.7">6</text>
<text x="63.8" y="213.7">4</text>
<text x="63.8" y="210.2">5</text>
<text x="63.8" y="220.8">2</text>
<text x="63.8" y="217.2">3</text>
<text x="15.8" y="222.2">3</text>
<text x="15.8" y="225.7">2</text>
<text x="63.8" y="224.3">1</text>
<text x="15.8" y="229.2">1</text>
<text x="15.8" y="245.1">3</text>
<text x="63.8" y="241.2">1</text>
<text x="63.8" y="245.5">2</text>
<text x="15.8" y="248.6">2</text>
<text x="63.8" y="249">3</text>
<text x="15.8" y="252.2">1</text>
<text x="63.8" y="252.5">4</text>
<text x="15.8" y="268">3</text>
<text x="63.4" y="268">3</text>
<text x="15.8" y="275.1">1</text>
<text x="15.8" y="271.6">2</text>
<text x="63.4" y="275.1">1</text>
<text x="63.4" y="271.6">2</text>
</g>
<g font-size="3.2" fill="#00f">
<text x="40.5" y="33.4">VCC</text>
<text x="49.5" y="32">1</text>
<text x="49.5" y="35.6">2</text>
<text x="39.8" y="37">GND</text>
<text x="40.9" y="40.5">SCL</text>
<text x="49.5" y="39.1">3</text>
<text x="40.3" y="47.6">XDA</text>
<text x="40.3" y="44">SDA</text>
<text x="49.5" y="42.6">4</text>
<text x="49.5" y="46.1">5</text>
<text x="40.9" y="51.1">XCL</text>
<text x="49.5" y="49.7">6</text>
<text x="49.5" y="53.2">7</text>
<text x="40" y="54.6">ADD</text>
<text x="41.4" y="58.1">INT</text>
<text x="49.5" y="56.7">8</text>
<text x="26.3" y="82.8">VCC</text>
<text x="35.4" y="81.4">1</text>
<text x="25.6" y="86.4">3.3V</text>
<text x="25.7" y="89.9">GND</text>
<text x="35.4" y="84.9">2</text>
<text x="35.4" y="88.5">3</text>
<text x="26.8" y="93.4">SCL</text>
<text x="35.4" y="92">4</text>
<text x="35.4" y="95.5">5</text>
<text x="17.6" y="100.5">SDO/SAO</text>
<text x="26.2" y="96.9">SDA</text>
<text x="35.4" y="99.1">6</text>
<text x="26.2" y="104">NCS</text>
<text x="26.4" y="107.5">CSB</text>
<text x="35.4" y="102.6">7</text>
<text x="35.4" y="106.1">8</text>
<text x="27.4" y="123.4">DRDY</text>
<text x="38.9" y="122">1</text>
<text x="38.9" y="125.5">2</text>
<text x="29.7" y="126.9">SDA</text>
<text x="30.3" y="130.5">SCL</text>
<text x="38.9" y="129">3</text>
<text x="29.2" y="134">GND</text>
<text x="29.9" y="137.5">VCC</text>
<text x="38.9" y="132.6">4</text>
<text x="38.9" y="136.1">5</text>
</g>
<g font-size="3.2" fill="#8d2323">
<text x="165.2" y="56.4">VIN(0)</text>
<text x="165.2" y="59.9">VIN(1)</text>
<text x="240.1" y="59.9">A1</text>
<text x="240.1" y="56.4">A0</text>
<text x="165.2" y="63.4">GND(0)</text>
<text x="240.1" y="63.4">A2</text>
<text x="165.2" y="67">GND(1)</text>
<text x="165.2" y="70.5">5V(0)</text>
<text x="240.1" y="70.5">A4</text>
<text x="240.1" y="67">A3</text>
<text x="165.2" y="74">5V(1)</text>
<text x="165.2" y="77.5">3V3(0)</text>
<text x="240.1" y="77.5">A6</text>
<text x="240.1" y="74">A5</text>
<text x="165.2" y="81.1">3V3(1)</text>
<text x="240.1" y="81.1">A7</text>
<text x="165.2" y="84.6">RESET</text>
<text x="165.2" y="88.1">AREF</text>
<text x="240.1" y="84.6">A8</text>
<text x="240.1" y="88.1">A9</text>
<text x="165.2" y="95.2">D1(TX0)</text>
<text x="165.2" y="91.7">D0(RX0)</text>
<text x="238.1" y="95.2">A11</text>
<text x="238.1" y="91.7">A10</text>
<text x="165.2" y="98.7">D2</text>
<text x="238.1" y="98.7">A12</text>
<text x="165.2" y="105.8">D4</text>
<text x="165.2" y="102.2">D3</text>
<text x="238.1" y="105.8">A14</text>
<text x="238.1" y="102.2">A13</text>
<text x="165.2" y="112.8">D6</text>
<text x="165.2" y="109.3">D5</text>
<text x="238.1" y="109.3">A15</text>
<text x="165.2" y="119.9">D8</text>
<text x="165.2" y="116.3">D7</text>
<text x="237.8" y="119.9">D33</text>
<text x="237.8" y="116.3">D32</text>
<text x="165.2" y="123.4">D9</text>
<text x="237.8" y="123.4">D34</text>
<text x="165.2" y="126.9">D10</text>
<text x="165.2" y="130.5">D11</text>
<text x="237.8" y="130.5">D36</text>
<text x="237.8" y="126.9">D35</text>
<text x="165.2" y="134">D12</text>
<text x="165.2" y="137.5">D13</text>
<text x="237.8" y="137.5">D38</text>
<text x="237.8" y="134">D37</text>
<text x="165.2" y="141">D14(TX3)</text>
<text x="237.8" y="141">D39</text>
<text x="165.2" y="148.1">D16(TX2)</text>
<text x="165.2" y="144.6">D15(RX3)</text>
<text x="237.8" y="144.6">D40</text>
<text x="237.8" y="148.1">D41</text>
<text x="165.2" y="155.2">D18(TX1)</text>
<text x="165.2" y="151.6">D17(RX2)</text>
<text x="237.8" y="151.6">D42</text>
<text x="237.8" y="155.2">D43</text>
<text x="165.2" y="158.7">D19(RX1)</text>
<text x="237.8" y="158.7">D44</text>
<text x="165.2" y="165.7">D21</text>
<text x="165.2" y="162.2">D20</text>
<text x="237.8" y="165.7">D46</text>
<text x="237.8" y="162.2">D45</text>
<text x="165.2" y="169.3">D22</text>
<text x="165.2" y="172.8">D23</text>
<text x="237.8" y="172.8">D48</text>
<text x="237.8" y="169.3">D47</text>
<text x="165.2" y="176.3">D24</text>
<text x="165.2" y="179.8">D25</text>
<text x="237.8" y="179.8">D50</text>
<text x="237.8" y="176.3">D49</text>
<text x="165.2" y="183.4">D26</text>
<text x="237.8" y="183.4">D51</text>
<text x="165.2" y="186.9">D27</text>
<text x="165.2" y="190.4">D28</text>
<text x="237.8" y="186.9">D52</text>
<text x="237.8" y="190.4">D53</text>
<text x="165.2" y="197.5">D30</text>
<text x="165.2" y="194">D29</text>
<text x="165.2" y="201">D31</text>
<text x="214.6" y="202.4" transform="rotate(-90 214.6 202.4)">RST</text>
<text x="218.2" y="202.4" transform="rotate(-90 218.2 202.4)">GND(2)</text>
<text x="221.7" y="202.4" transform="rotate(-90 221.7 202.4)">SCK</text>
<text x="225.2" y="202.4" transform="rotate(-90 225.2 202.4)">MOSI</text>
<text x="228.7" y="202.4" transform="rotate(-90 228.7 202.4)">MISO</text>
<text x="232.3" y="202.4" transform="rotate(-90 232.3 202.4)">5V</text>
</g>
</svg>
